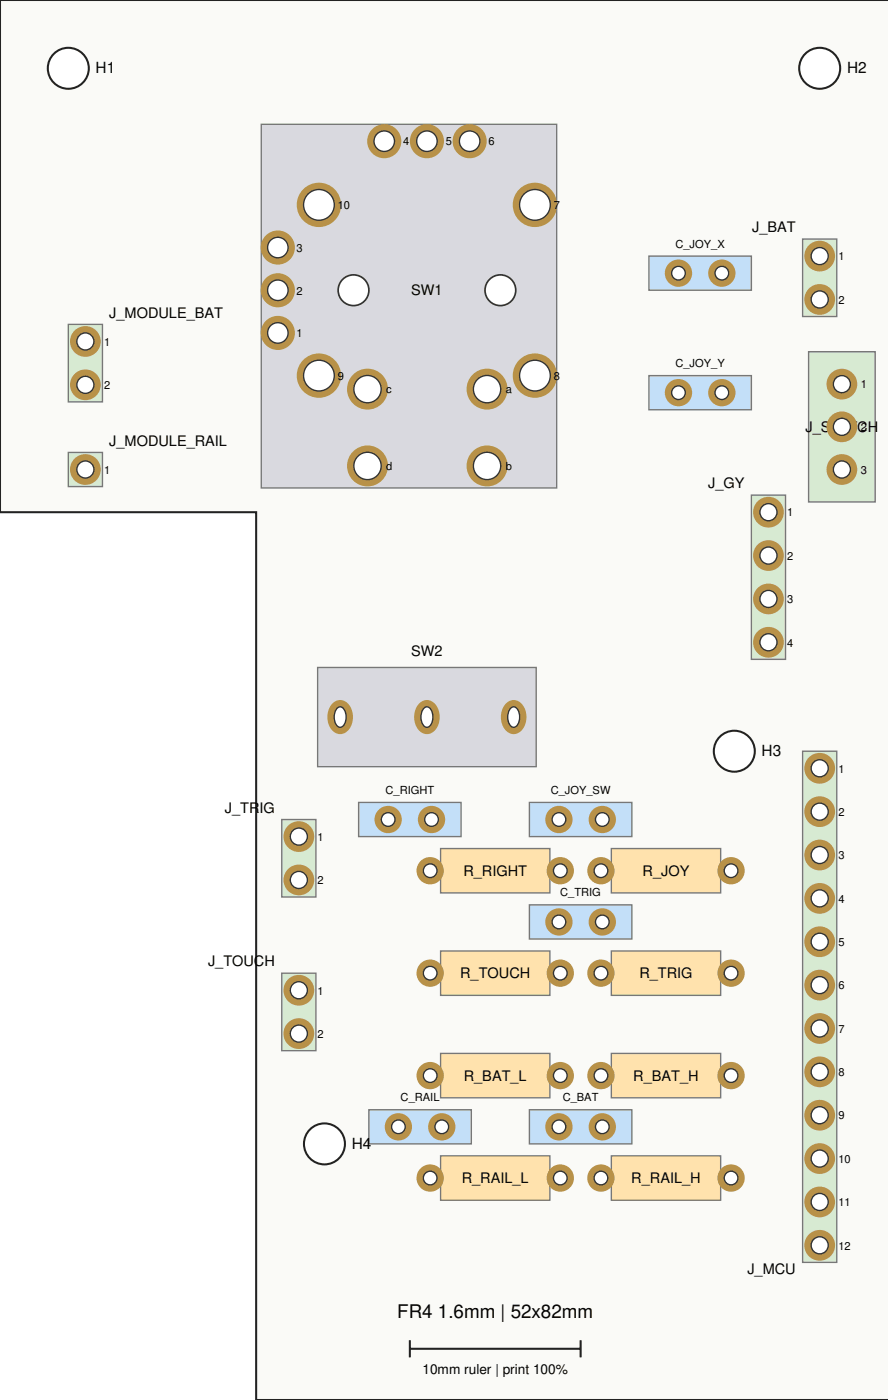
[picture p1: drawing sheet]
<svg xmlns="http://www.w3.org/2000/svg" width="52mm" height="82mm" viewBox="0 0 52 82" stroke-linecap="round" stroke-linejoin="round" font-family="sans-serif">
<path d="M0 0h52v82h-37v-52h-15z" fill="#fafaf7"/>
<path d="M52 0h-52v30h15v52h37" fill="none" stroke="#222" stroke-width=".12"/>
<path d="M15.3 7.3h17.3v21.3h-17.3z" fill="#d9d9df"/>
<path d="M15.3 7.3h17.3v21.3h-17.3z" fill="none" stroke="#777" stroke-width=".08"/>
<circle cx="16.3" cy="19.5" r="1" fill="#b89148"/>
<circle cx="16.3" cy="19.5" r=".6" fill="#fff"/>
<circle cx="16.3" cy="19.5" r=".6" fill="none" stroke="#333" stroke-width=".08"/>
<circle cx="16.3" cy="17" r="1" fill="#b89148"/>
<circle cx="16.3" cy="17" r=".6" fill="#fff"/>
<circle cx="16.3" cy="17" r=".6" fill="none" stroke="#333" stroke-width=".08"/>
<circle cx="16.3" cy="14.5" r="1" fill="#b89148"/>
<circle cx="16.3" cy="14.5" r=".6" fill="#fff"/>
<circle cx="16.3" cy="14.5" r=".6" fill="none" stroke="#333" stroke-width=".08"/>
<circle cx="22.5" cy="8.3" r="1" fill="#b89148"/>
<circle cx="22.5" cy="8.3" r=".6" fill="#fff"/>
<circle cx="22.5" cy="8.3" r=".6" fill="none" stroke="#333" stroke-width=".08"/>
<circle cx="25" cy="8.3" r="1" fill="#b89148"/>
<circle cx="25" cy="8.3" r=".6" fill="#fff"/>
<circle cx="25" cy="8.3" r=".6" fill="none" stroke="#333" stroke-width=".08"/>
<circle cx="27.5" cy="8.3" r="1" fill="#b89148"/>
<circle cx="27.5" cy="8.3" r=".6" fill="#fff"/>
<circle cx="27.5" cy="8.3" r=".6" fill="none" stroke="#333" stroke-width=".08"/>
<circle cx="31.3" cy="12" r="1.3" fill="#b89148"/>
<circle cx="31.3" cy="12" r=".9" fill="#fff"/>
<circle cx="31.3" cy="12" r=".9" fill="none" stroke="#333" stroke-width=".08"/>
<circle cx="31.3" cy="22" r="1.3" fill="#b89148"/>
<circle cx="31.3" cy="22" r=".9" fill="#fff"/>
<circle cx="31.3" cy="22" r=".9" fill="none" stroke="#333" stroke-width=".08"/>
<circle cx="18.7" cy="22" r="1.3" fill="#b89148"/>
<circle cx="18.7" cy="22" r=".9" fill="#fff"/>
<circle cx="18.7" cy="22" r=".9" fill="none" stroke="#333" stroke-width=".08"/>
<circle cx="18.7" cy="12" r="1.3" fill="#b89148"/>
<circle cx="18.7" cy="12" r=".9" fill="#fff"/>
<circle cx="18.7" cy="12" r=".9" fill="none" stroke="#333" stroke-width=".08"/>
<circle cx="28.5" cy="22.8" r="1.2" fill="#b89148"/>
<circle cx="28.5" cy="22.8" r=".8" fill="#fff"/>
<circle cx="28.5" cy="22.8" r=".8" fill="none" stroke="#333" stroke-width=".08"/>
<circle cx="21.5" cy="22.8" r="1.2" fill="#b89148"/>
<circle cx="21.5" cy="22.8" r=".8" fill="#fff"/>
<circle cx="21.5" cy="22.8" r=".8" fill="none" stroke="#333" stroke-width=".08"/>
<circle cx="28.5" cy="27.3" r="1.2" fill="#b89148"/>
<circle cx="28.5" cy="27.3" r=".8" fill="#fff"/>
<circle cx="28.5" cy="27.3" r=".8" fill="none" stroke="#333" stroke-width=".08"/>
<circle cx="21.5" cy="27.3" r="1.2" fill="#b89148"/>
<circle cx="21.5" cy="27.3" r=".8" fill="#fff"/>
<circle cx="21.5" cy="27.3" r=".8" fill="none" stroke="#333" stroke-width=".08"/>
<circle cx="29.3" cy="17" r=".9" fill="#fff"/>
<circle cx="29.3" cy="17" r=".9" fill="none" stroke="#333" stroke-width=".1"/>
<circle cx="20.7" cy="17" r=".9" fill="#fff"/>
<circle cx="20.7" cy="17" r=".9" fill="none" stroke="#333" stroke-width=".1"/>
<path d="M18.6 39.1h12.8v5.8h-12.8z" fill="#d9d9df"/>
<path d="M18.6 39.1h12.8v5.8h-12.8z" fill="none" stroke="#777" stroke-width=".08"/>
<path d="M29.5 41.3a.67 .67 0 0 1 .8-.3 .67 .67 0 0 1 .5 .6 .89 .89 0 0 1-.1 1 .89 .89 0 0 1-.9 .3 1.16 1.16 0 0 1-.3-1.6z" fill="#b89148"/>
<path d="M29.9 41.5l.2-.1a.69 .69 0 0 1 0 1.2 .7 .7 0 0 1-.2-1.1z" fill="#fff"/>
<path d="M29.9 41.5l.2-.1a.69 .69 0 0 1 0 1.2 .7 .7 0 0 1-.2-1.1z" fill="none" stroke="#333" stroke-width=".08"/>
<path d="M24.5 41.3a.67 .67 0 0 1 .7-.3 .67 .67 0 0 1 .5 .6 .89 .89 0 0 1-.1 1 .89 .89 0 0 1-.9 .3 1.16 1.16 0 0 1-.2-1.6z" fill="#b89148"/>
<path d="M24.8 41.5l.2-.1a.69 .69 0 0 1 0 1.2 .7 .7 0 0 1-.2-1.1z" fill="#fff"/>
<path d="M24.8 41.5l.2-.1a.69 .69 0 0 1 0 1.2 .7 .7 0 0 1-.2-1.1z" fill="none" stroke="#333" stroke-width=".08"/>
<path d="M19.4 41.3a.67 .67 0 0 1 .7-.3 .67 .67 0 0 1 .5 .6 .89 .89 0 0 1 0 1 .89 .89 0 0 1-1 .3 1.16 1.16 0 0 1-.2-1.6z" fill="#b89148"/>
<path d="M19.7 41.5l.2-.1a.69 .69 0 0 1 0 1.2 .7 .7 0 0 1-.2-1.1z" fill="#fff"/>
<path d="M19.7 41.5l.2-.1a.69 .69 0 0 1 0 1.2 .7 .7 0 0 1-.2-1.1z" fill="none" stroke="#333" stroke-width=".08"/>
<path d="M47 44h2v29.9h-2z" fill="#d7ead2"/>
<path d="M47 44h2v29.9h-2z" fill="none" stroke="#777" stroke-width=".08"/>
<circle cx="48" cy="45" r=".9" fill="#b89148"/>
<circle cx="48" cy="45" r=".5" fill="#fff"/>
<circle cx="48" cy="45" r=".5" fill="none" stroke="#333" stroke-width=".08"/>
<circle cx="48" cy="47.5" r=".9" fill="#b89148"/>
<circle cx="48" cy="47.5" r=".5" fill="#fff"/>
<circle cx="48" cy="47.5" r=".5" fill="none" stroke="#333" stroke-width=".08"/>
<circle cx="48" cy="50.1" r=".9" fill="#b89148"/>
<circle cx="48" cy="50.1" r=".5" fill="#fff"/>
<circle cx="48" cy="50.1" r=".5" fill="none" stroke="#333" stroke-width=".08"/>
<circle cx="48" cy="52.6" r=".9" fill="#b89148"/>
<circle cx="48" cy="52.6" r=".5" fill="#fff"/>
<circle cx="48" cy="52.6" r=".5" fill="none" stroke="#333" stroke-width=".08"/>
<circle cx="48" cy="55.2" r=".9" fill="#b89148"/>
<circle cx="48" cy="55.2" r=".5" fill="#fff"/>
<circle cx="48" cy="55.2" r=".5" fill="none" stroke="#333" stroke-width=".08"/>
<circle cx="48" cy="57.7" r=".9" fill="#b89148"/>
<circle cx="48" cy="57.7" r=".5" fill="#fff"/>
<circle cx="48" cy="57.7" r=".5" fill="none" stroke="#333" stroke-width=".08"/>
<circle cx="48" cy="60.2" r=".9" fill="#b89148"/>
<circle cx="48" cy="60.2" r=".5" fill="#fff"/>
<circle cx="48" cy="60.2" r=".5" fill="none" stroke="#333" stroke-width=".08"/>
<circle cx="48" cy="62.8" r=".9" fill="#b89148"/>
<circle cx="48" cy="62.8" r=".5" fill="#fff"/>
<circle cx="48" cy="62.8" r=".5" fill="none" stroke="#333" stroke-width=".08"/>
<circle cx="48" cy="65.3" r=".9" fill="#b89148"/>
<circle cx="48" cy="65.3" r=".5" fill="#fff"/>
<circle cx="48" cy="65.3" r=".5" fill="none" stroke="#333" stroke-width=".08"/>
<circle cx="48" cy="67.9" r=".9" fill="#b89148"/>
<circle cx="48" cy="67.9" r=".5" fill="#fff"/>
<circle cx="48" cy="67.9" r=".5" fill="none" stroke="#333" stroke-width=".08"/>
<circle cx="48" cy="70.4" r=".9" fill="#b89148"/>
<circle cx="48" cy="70.4" r=".5" fill="#fff"/>
<circle cx="48" cy="70.4" r=".5" fill="none" stroke="#333" stroke-width=".08"/>
<circle cx="48" cy="72.9" r=".9" fill="#b89148"/>
<circle cx="48" cy="72.9" r=".5" fill="#fff"/>
<circle cx="48" cy="72.9" r=".5" fill="none" stroke="#333" stroke-width=".08"/>
<path d="M44 29h2v9.6h-2z" fill="#d7ead2"/>
<path d="M44 29h2v9.6h-2z" fill="none" stroke="#777" stroke-width=".08"/>
<circle cx="45" cy="30" r=".9" fill="#b89148"/>
<circle cx="45" cy="30" r=".5" fill="#fff"/>
<circle cx="45" cy="30" r=".5" fill="none" stroke="#333" stroke-width=".08"/>
<circle cx="45" cy="32.5" r=".9" fill="#b89148"/>
<circle cx="45" cy="32.5" r=".5" fill="#fff"/>
<circle cx="45" cy="32.5" r=".5" fill="none" stroke="#333" stroke-width=".08"/>
<circle cx="45" cy="35.1" r=".9" fill="#b89148"/>
<circle cx="45" cy="35.1" r=".5" fill="#fff"/>
<circle cx="45" cy="35.1" r=".5" fill="none" stroke="#333" stroke-width=".08"/>
<circle cx="45" cy="37.6" r=".9" fill="#b89148"/>
<circle cx="45" cy="37.6" r=".5" fill="#fff"/>
<circle cx="45" cy="37.6" r=".5" fill="none" stroke="#333" stroke-width=".08"/>
<path d="M16.5 48h2v4.5h-2z" fill="#d7ead2"/>
<path d="M16.5 48h2v4.5h-2z" fill="none" stroke="#777" stroke-width=".08"/>
<circle cx="17.5" cy="49" r=".9" fill="#b89148"/>
<circle cx="17.5" cy="49" r=".5" fill="#fff"/>
<circle cx="17.5" cy="49" r=".5" fill="none" stroke="#333" stroke-width=".08"/>
<circle cx="17.5" cy="51.5" r=".9" fill="#b89148"/>
<circle cx="17.5" cy="51.5" r=".5" fill="#fff"/>
<circle cx="17.5" cy="51.5" r=".5" fill="none" stroke="#333" stroke-width=".08"/>
<path d="M16.5 57h2v4.5h-2z" fill="#d7ead2"/>
<path d="M16.5 57h2v4.5h-2z" fill="none" stroke="#777" stroke-width=".08"/>
<circle cx="17.5" cy="58" r=".9" fill="#b89148"/>
<circle cx="17.5" cy="58" r=".5" fill="#fff"/>
<circle cx="17.5" cy="58" r=".5" fill="none" stroke="#333" stroke-width=".08"/>
<circle cx="17.5" cy="60.5" r=".9" fill="#b89148"/>
<circle cx="17.5" cy="60.5" r=".5" fill="#fff"/>
<circle cx="17.5" cy="60.5" r=".5" fill="none" stroke="#333" stroke-width=".08"/>
<path d="M47 14h2v4.5h-2z" fill="#d7ead2"/>
<path d="M47 14h2v4.5h-2z" fill="none" stroke="#777" stroke-width=".08"/>
<circle cx="48" cy="15" r=".9" fill="#b89148"/>
<circle cx="48" cy="15" r=".5" fill="#fff"/>
<circle cx="48" cy="15" r=".5" fill="none" stroke="#333" stroke-width=".08"/>
<circle cx="48" cy="17.5" r=".9" fill="#b89148"/>
<circle cx="48" cy="17.5" r=".5" fill="#fff"/>
<circle cx="48" cy="17.5" r=".5" fill="none" stroke="#333" stroke-width=".08"/>
<path d="M47.3 20.6h4v8.8h-4z" fill="#d7ead2"/>
<path d="M47.3 20.6h4v8.8h-4z" fill="none" stroke="#777" stroke-width=".08"/>
<circle cx="49.3" cy="22.5" r=".9" fill="#b89148"/>
<circle cx="49.3" cy="22.5" r=".5" fill="#fff"/>
<circle cx="49.3" cy="22.5" r=".5" fill="none" stroke="#333" stroke-width=".08"/>
<circle cx="49.3" cy="25" r=".9" fill="#b89148"/>
<circle cx="49.3" cy="25" r=".5" fill="#fff"/>
<circle cx="49.3" cy="25" r=".5" fill="none" stroke="#333" stroke-width=".08"/>
<circle cx="49.3" cy="27.5" r=".9" fill="#b89148"/>
<circle cx="49.3" cy="27.5" r=".5" fill="#fff"/>
<circle cx="49.3" cy="27.5" r=".5" fill="none" stroke="#333" stroke-width=".08"/>
<path d="M4 19h2v4.5h-2z" fill="#d7ead2"/>
<path d="M4 19h2v4.5h-2z" fill="none" stroke="#777" stroke-width=".08"/>
<circle cx="5" cy="20" r=".9" fill="#b89148"/>
<circle cx="5" cy="20" r=".5" fill="#fff"/>
<circle cx="5" cy="20" r=".5" fill="none" stroke="#333" stroke-width=".08"/>
<circle cx="5" cy="22.5" r=".9" fill="#b89148"/>
<circle cx="5" cy="22.5" r=".5" fill="#fff"/>
<circle cx="5" cy="22.5" r=".5" fill="none" stroke="#333" stroke-width=".08"/>
<path d="M4 26.5h2v2h-2z" fill="#d7ead2"/>
<path d="M4 26.5h2v2h-2z" fill="none" stroke="#777" stroke-width=".08"/>
<circle cx="5" cy="27.5" r=".9" fill="#b89148"/>
<circle cx="5" cy="27.5" r=".5" fill="#fff"/>
<circle cx="5" cy="27.5" r=".5" fill="none" stroke="#333" stroke-width=".08"/>
<path d="M35.8 49.7h6.4v2.6h-6.4z" fill="#ffe2ad"/>
<path d="M35.8 49.7h6.4v2.6h-6.4z" fill="none" stroke="#777" stroke-width=".08"/>
<circle cx="42.8" cy="51" r=".8" fill="#b89148"/>
<circle cx="42.8" cy="51" r=".4" fill="#fff"/>
<circle cx="42.8" cy="51" r=".4" fill="none" stroke="#333" stroke-width=".08"/>
<circle cx="35.2" cy="51" r=".8" fill="#b89148"/>
<circle cx="35.2" cy="51" r=".4" fill="#fff"/>
<circle cx="35.2" cy="51" r=".4" fill="none" stroke="#333" stroke-width=".08"/>
<path d="M25.8 49.7h6.4v2.6h-6.4z" fill="#ffe2ad"/>
<path d="M25.8 49.7h6.4v2.6h-6.4z" fill="none" stroke="#777" stroke-width=".08"/>
<circle cx="32.8" cy="51" r=".8" fill="#b89148"/>
<circle cx="32.8" cy="51" r=".4" fill="#fff"/>
<circle cx="32.8" cy="51" r=".4" fill="none" stroke="#333" stroke-width=".08"/>
<circle cx="25.2" cy="51" r=".8" fill="#b89148"/>
<circle cx="25.2" cy="51" r=".4" fill="#fff"/>
<circle cx="25.2" cy="51" r=".4" fill="none" stroke="#333" stroke-width=".08"/>
<path d="M35.8 55.7h6.4v2.6h-6.4z" fill="#ffe2ad"/>
<path d="M35.8 55.7h6.4v2.6h-6.4z" fill="none" stroke="#777" stroke-width=".08"/>
<circle cx="42.8" cy="57" r=".8" fill="#b89148"/>
<circle cx="42.8" cy="57" r=".4" fill="#fff"/>
<circle cx="42.8" cy="57" r=".4" fill="none" stroke="#333" stroke-width=".08"/>
<circle cx="35.2" cy="57" r=".8" fill="#b89148"/>
<circle cx="35.2" cy="57" r=".4" fill="#fff"/>
<circle cx="35.2" cy="57" r=".4" fill="none" stroke="#333" stroke-width=".08"/>
<path d="M25.8 55.7h6.4v2.6h-6.4z" fill="#ffe2ad"/>
<path d="M25.8 55.7h6.4v2.6h-6.4z" fill="none" stroke="#777" stroke-width=".08"/>
<circle cx="32.8" cy="57" r=".8" fill="#b89148"/>
<circle cx="32.8" cy="57" r=".4" fill="#fff"/>
<circle cx="32.8" cy="57" r=".4" fill="none" stroke="#333" stroke-width=".08"/>
<circle cx="25.2" cy="57" r=".8" fill="#b89148"/>
<circle cx="25.2" cy="57" r=".4" fill="#fff"/>
<circle cx="25.2" cy="57" r=".4" fill="none" stroke="#333" stroke-width=".08"/>
<path d="M35.8 61.7h6.4v2.6h-6.4z" fill="#ffe2ad"/>
<path d="M35.8 61.7h6.4v2.6h-6.4z" fill="none" stroke="#777" stroke-width=".08"/>
<circle cx="42.8" cy="63" r=".8" fill="#b89148"/>
<circle cx="42.8" cy="63" r=".4" fill="#fff"/>
<circle cx="42.8" cy="63" r=".4" fill="none" stroke="#333" stroke-width=".08"/>
<circle cx="35.2" cy="63" r=".8" fill="#b89148"/>
<circle cx="35.2" cy="63" r=".4" fill="#fff"/>
<circle cx="35.2" cy="63" r=".4" fill="none" stroke="#333" stroke-width=".08"/>
<path d="M25.8 61.7h6.4v2.6h-6.4z" fill="#ffe2ad"/>
<path d="M25.8 61.7h6.4v2.6h-6.4z" fill="none" stroke="#777" stroke-width=".08"/>
<circle cx="32.8" cy="63" r=".8" fill="#b89148"/>
<circle cx="32.8" cy="63" r=".4" fill="#fff"/>
<circle cx="32.8" cy="63" r=".4" fill="none" stroke="#333" stroke-width=".08"/>
<circle cx="25.2" cy="63" r=".8" fill="#b89148"/>
<circle cx="25.2" cy="63" r=".4" fill="#fff"/>
<circle cx="25.2" cy="63" r=".4" fill="none" stroke="#333" stroke-width=".08"/>
<path d="M35.8 67.7h6.4v2.6h-6.4z" fill="#ffe2ad"/>
<path d="M35.8 67.7h6.4v2.6h-6.4z" fill="none" stroke="#777" stroke-width=".08"/>
<circle cx="42.8" cy="69" r=".8" fill="#b89148"/>
<circle cx="42.8" cy="69" r=".4" fill="#fff"/>
<circle cx="42.8" cy="69" r=".4" fill="none" stroke="#333" stroke-width=".08"/>
<circle cx="35.2" cy="69" r=".8" fill="#b89148"/>
<circle cx="35.2" cy="69" r=".4" fill="#fff"/>
<circle cx="35.2" cy="69" r=".4" fill="none" stroke="#333" stroke-width=".08"/>
<path d="M25.8 67.7h6.4v2.6h-6.4z" fill="#ffe2ad"/>
<path d="M25.8 67.7h6.4v2.6h-6.4z" fill="none" stroke="#777" stroke-width=".08"/>
<circle cx="32.8" cy="69" r=".8" fill="#b89148"/>
<circle cx="32.8" cy="69" r=".4" fill="#fff"/>
<circle cx="32.8" cy="69" r=".4" fill="none" stroke="#333" stroke-width=".08"/>
<circle cx="25.2" cy="69" r=".8" fill="#b89148"/>
<circle cx="25.2" cy="69" r=".4" fill="#fff"/>
<circle cx="25.2" cy="69" r=".4" fill="none" stroke="#333" stroke-width=".08"/>
<path d="M38 15h6v2h-6z" fill="#c3dff8"/>
<path d="M38 15h6v2h-6z" fill="none" stroke="#777" stroke-width=".08"/>
<circle cx="42.3" cy="16" r=".8" fill="#b89148"/>
<circle cx="42.3" cy="16" r=".4" fill="#fff"/>
<circle cx="42.3" cy="16" r=".4" fill="none" stroke="#333" stroke-width=".08"/>
<circle cx="39.7" cy="16" r=".8" fill="#b89148"/>
<circle cx="39.7" cy="16" r=".4" fill="#fff"/>
<circle cx="39.7" cy="16" r=".4" fill="none" stroke="#333" stroke-width=".08"/>
<path d="M38 22h6v2h-6z" fill="#c3dff8"/>
<path d="M38 22h6v2h-6z" fill="none" stroke="#777" stroke-width=".08"/>
<circle cx="42.3" cy="23" r=".8" fill="#b89148"/>
<circle cx="42.3" cy="23" r=".4" fill="#fff"/>
<circle cx="42.3" cy="23" r=".4" fill="none" stroke="#333" stroke-width=".08"/>
<circle cx="39.7" cy="23" r=".8" fill="#b89148"/>
<circle cx="39.7" cy="23" r=".4" fill="#fff"/>
<circle cx="39.7" cy="23" r=".4" fill="none" stroke="#333" stroke-width=".08"/>
<path d="M31 47h6v2h-6z" fill="#c3dff8"/>
<path d="M31 47h6v2h-6z" fill="none" stroke="#777" stroke-width=".08"/>
<circle cx="35.3" cy="48" r=".8" fill="#b89148"/>
<circle cx="35.3" cy="48" r=".4" fill="#fff"/>
<circle cx="35.3" cy="48" r=".4" fill="none" stroke="#333" stroke-width=".08"/>
<circle cx="32.7" cy="48" r=".8" fill="#b89148"/>
<circle cx="32.7" cy="48" r=".4" fill="#fff"/>
<circle cx="32.7" cy="48" r=".4" fill="none" stroke="#333" stroke-width=".08"/>
<path d="M21 47h6v2h-6z" fill="#c3dff8"/>
<path d="M21 47h6v2h-6z" fill="none" stroke="#777" stroke-width=".08"/>
<circle cx="25.3" cy="48" r=".8" fill="#b89148"/>
<circle cx="25.3" cy="48" r=".4" fill="#fff"/>
<circle cx="25.3" cy="48" r=".4" fill="none" stroke="#333" stroke-width=".08"/>
<circle cx="22.7" cy="48" r=".8" fill="#b89148"/>
<circle cx="22.7" cy="48" r=".4" fill="#fff"/>
<circle cx="22.7" cy="48" r=".4" fill="none" stroke="#333" stroke-width=".08"/>
<path d="M31 53h6v2h-6z" fill="#c3dff8"/>
<path d="M31 53h6v2h-6z" fill="none" stroke="#777" stroke-width=".08"/>
<circle cx="35.3" cy="54" r=".8" fill="#b89148"/>
<circle cx="35.3" cy="54" r=".4" fill="#fff"/>
<circle cx="35.3" cy="54" r=".4" fill="none" stroke="#333" stroke-width=".08"/>
<circle cx="32.7" cy="54" r=".8" fill="#b89148"/>
<circle cx="32.7" cy="54" r=".4" fill="#fff"/>
<circle cx="32.7" cy="54" r=".4" fill="none" stroke="#333" stroke-width=".08"/>
<path d="M31 65h6v2h-6z" fill="#c3dff8"/>
<path d="M31 65h6v2h-6z" fill="none" stroke="#777" stroke-width=".08"/>
<circle cx="35.3" cy="66" r=".8" fill="#b89148"/>
<circle cx="35.3" cy="66" r=".4" fill="#fff"/>
<circle cx="35.3" cy="66" r=".4" fill="none" stroke="#333" stroke-width=".08"/>
<circle cx="32.7" cy="66" r=".8" fill="#b89148"/>
<circle cx="32.7" cy="66" r=".4" fill="#fff"/>
<circle cx="32.7" cy="66" r=".4" fill="none" stroke="#333" stroke-width=".08"/>
<path d="M21.6 65h6v2h-6z" fill="#c3dff8"/>
<path d="M21.6 65h6v2h-6z" fill="none" stroke="#777" stroke-width=".08"/>
<circle cx="25.9" cy="66" r=".8" fill="#b89148"/>
<circle cx="25.9" cy="66" r=".4" fill="#fff"/>
<circle cx="25.9" cy="66" r=".4" fill="none" stroke="#333" stroke-width=".08"/>
<circle cx="23.3" cy="66" r=".8" fill="#b89148"/>
<circle cx="23.3" cy="66" r=".4" fill="#fff"/>
<circle cx="23.3" cy="66" r=".4" fill="none" stroke="#333" stroke-width=".08"/>
<circle cx="4" cy="4" r="1.2" fill="#fff"/>
<circle cx="4" cy="4" r="1.2" fill="none" stroke="#222" stroke-width=".12"/>
<circle cx="48" cy="4" r="1.2" fill="#fff"/>
<circle cx="48" cy="4" r="1.2" fill="none" stroke="#222" stroke-width=".12"/>
<circle cx="43" cy="44" r="1.2" fill="#fff"/>
<circle cx="43" cy="44" r="1.2" fill="none" stroke="#222" stroke-width=".12"/>
<circle cx="19" cy="67" r="1.2" fill="#fff"/>
<g fill="none" stroke="#222" stroke-width=".12">
<path d="M24 79h10M24 78.5v1M34 78.5v1"/>
<circle cx="19" cy="67" r="1.2"/>
</g>
<path d="M24 79h10zM24 78.5v1zM34 78.5v1z" fill="#000"/>
<text font-size="1.1" x="23.3" y="77.2">FR4 1.6mm | 52x82mm</text>
<g font-size=".9">
<text x="5.6" y="4.3">H1</text>
<text x="49.6" y="4.3">H2</text>
<text x="44.6" y="44.3">H3</text>
<text x="20.6" y="67.3">H4</text>
</g>
<g font-size=".8">
<text x="24.1" y="17.3">SW1</text>
<text x="44" y="13.6">J_BAT</text>
<text x="6.4" y="18.6">J_MODULE_BAT</text>
<text x="6.4" y="26.1">J_MODULE_RAIL</text>
<text x="41.5" y="28.6">J_GY</text>
<text x="47.2" y="25.3">J_SWITCH</text>
<text x="24.1" y="38.4">SW2</text>
<text x="13.2" y="47.6">J_TRIG</text>
<text x="27.1" y="51.3">R_RIGHT</text>
<text x="37.6" y="51.3">R_JOY</text>
<text x="12.2" y="56.6">J_TOUCH</text>
<text x="26.9" y="57.3">R_TOUCH</text>
<text x="37.4" y="57.3">R_TRIG</text>
<text x="27.2" y="63.3">R_BAT_L</text>
<text x="37.1" y="63.3">R_BAT_H</text>
<text x="27" y="69.3">R_RAIL_L</text>
<text x="37" y="69.3">R_RAIL_H</text>
<text x="43.8" y="74.6">J_MCU</text>
<text x="24.7" y="80.5">10mm ruler | print 100%</text>
</g>
<g font-size=".6">
<text x="23.6" y="8.5">4</text>
<text x="26.1" y="8.5">5</text>
<text x="28.6" y="8.5">6</text>
<text x="17.4" y="17.3">2</text>
<text x="17.4" y="14.7">3</text>
<text x="19.8" y="12.3">10</text>
<text x="32.4" y="12.3">7</text>
<text x="39.6" y="14.5">C_JOY_X</text>
<text x="49.1" y="15.3">1</text>
<text x="49.1" y="17.8">2</text>
<text x="6.1" y="20.3">1</text>
<text x="6.1" y="22.8">2</text>
<text x="17.4" y="19.8">1</text>
<text x="19.8" y="22.2">9</text>
<text x="22.6" y="23">c</text>
<text x="29.6" y="23">a</text>
<text x="32.4" y="22.2">8</text>
<text x="39.6" y="21.5">C_JOY_Y</text>
<text x="50.4" y="22.8">1</text>
<text x="6.1" y="27.8">1</text>
<text x="22.6" y="27.5">d</text>
<text x="29.6" y="27.5">b</text>
<text x="50.4" y="25.2">2</text>
<text x="50.4" y="27.8">3</text>
<text x="46.1" y="30.3">1</text>
<text x="46.1" y="32.8">2</text>
<text x="46.1" y="35.3">3</text>
<text x="46.1" y="37.9">4</text>
<text x="22.6" y="46.5">C_RIGHT</text>
<text x="32.2" y="46.5">C_JOY_SW</text>
<text x="49.1" y="45.2">1</text>
<text x="49.1" y="47.8">2</text>
<text x="18.6" y="49.3">1</text>
<text x="18.6" y="51.8">2</text>
<text x="32.8" y="52.5">C_TRIG</text>
<text x="49.1" y="50.3">3</text>
<text x="49.1" y="52.9">4</text>
<text x="18.6" y="58.3">1</text>
<text x="49.1" y="55.4">5</text>
<text x="49.1" y="58">6</text>
<text x="18.6" y="60.8">2</text>
<text x="23.5" y="64.5">C_RAIL</text>
<text x="33" y="64.5">C_BAT</text>
<text x="49.1" y="60.5">7</text>
<text x="49.1" y="63">8</text>
<text x="49.1" y="65.6">9</text>
<text x="49.1" y="68.1">10</text>
<text x="49.1" y="70.7">11</text>
<text x="49.1" y="73.2">12</text>
</g>
</svg>
